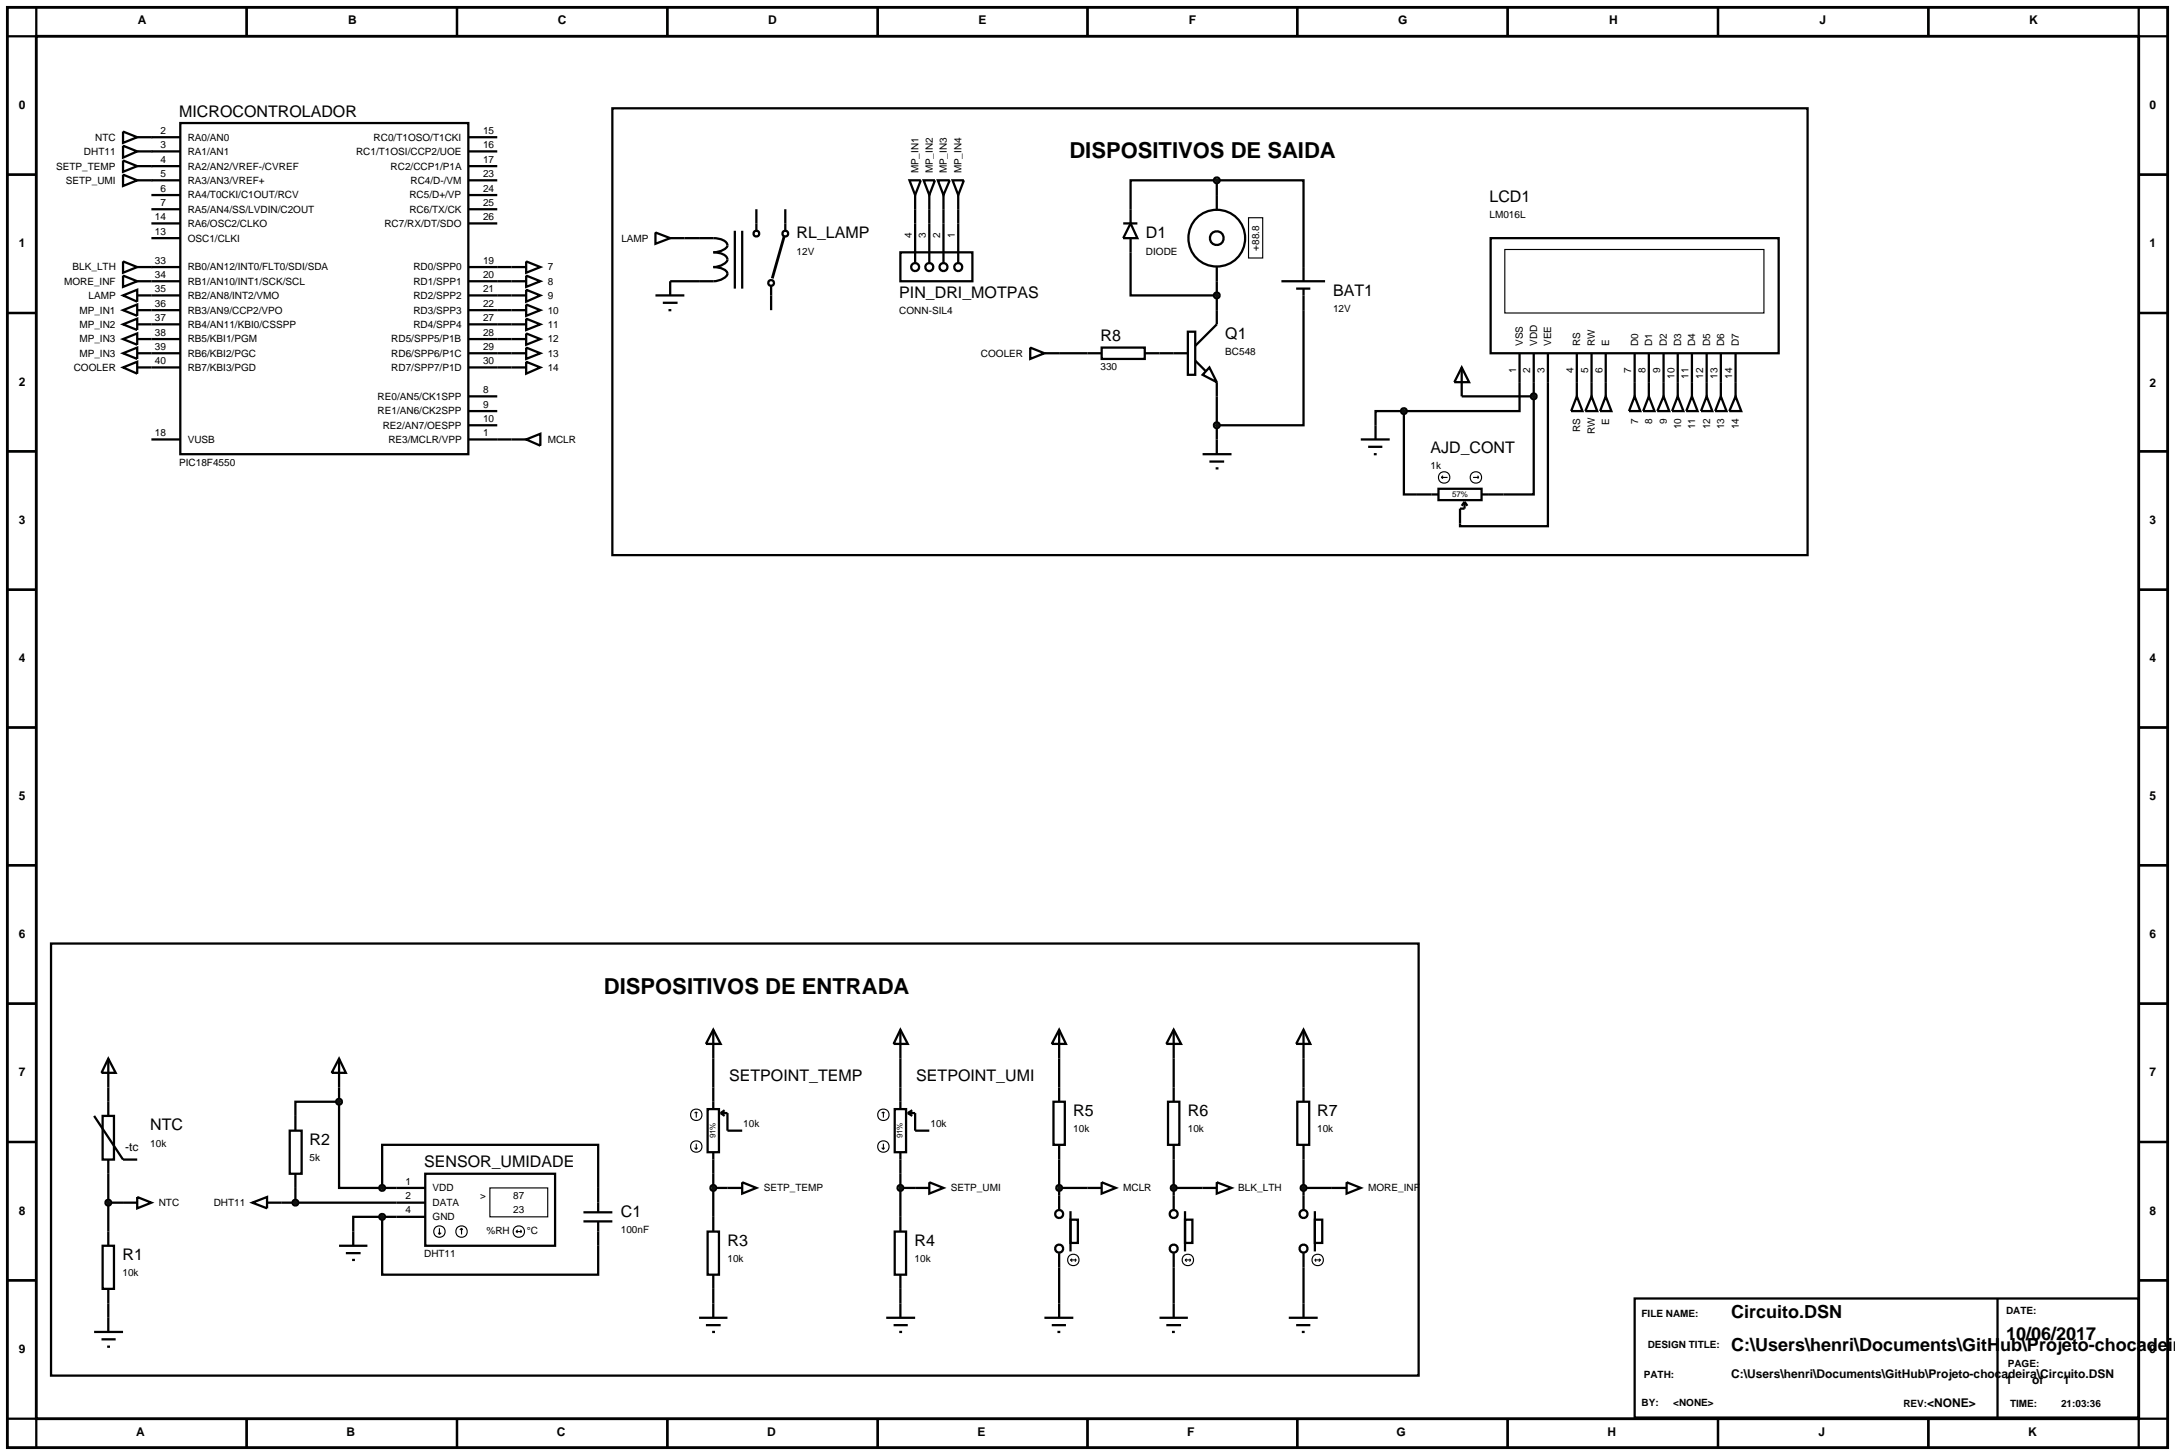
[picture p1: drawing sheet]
<svg xmlns="http://www.w3.org/2000/svg" width="384mm" height="257mm" viewBox="0 0 384 257" stroke-linecap="round" stroke-linejoin="round" font-family="sans-serif">
<path d="M1.3 1.3h381v254h-381zM6.4 6.4h370.8v243.8h-370.8z" fill="none" stroke="#000" stroke-width=".5"/>
<g fill="none" stroke="#000" stroke-width=".4">
<path d="M6.4 1.3v5.1h-5.1M43.5 1.3v5.1M80.6 1.3v5.1M117.7 1.3v5.1M154.8 1.3v5.1M191.8 1.3v5.1M228.8 1.3v5.1M265.9 1.3v5.1M303 1.3v5.1M340.1 1.3v5.1M377.2 1.3v5.1h5.1M1.3 30.8h5.1"/>
<path d="M21.7 23.2l2.5 1-2.5 1zM24.2 24.2h7.6M26.7 26.7h5.1M26.7 29.3h5.1M26.7 31.8h5.1M26.7 34.4h5.1M26.7 36.9h5.1M26.7 39.4h5.1M31.8 21.7h50.8v58.4h-50.8zM82.6 24.2h5.1M82.6 26.7h5.1M82.6 29.3h5.1"/>
<path d="M82.6 31.8h5.1M82.6 34.4h5.1M82.6 36.9h5.1M82.6 39.4h5.1M161.4 36.9v2.5M163.9 36.9v2.5M166.4 36.9v2.5M169 36.9v2.5M214.6 31.8h-15.2v5.1M214.6 31.8h15.3v15.3M214.6 31.8v2.6M377.2 30.8h5.1"/>
<path d="M1.3 55.2h5.1M26.7 42h5.1M26.7 49.6h5.1M26.7 47.1h5.1M26.7 52.1h5.1M26.7 54.7h5.1M26.7 57.2h5.1M26.7 59.8h5.1M82.6 49.6h7.6M82.6 47.1h7.6M82.6 52.1h7.6M82.6 54.7h7.6"/>
<path d="M82.6 57.2h7.6M82.6 59.8h7.6M118.2 49.6h5.1M120.7 42h2.6M199.4 44.5v7.6h15.2M214.6 49.6v5.1M229.9 54.7v20.3h-15.3M377.2 55.2h5.1M1.3 79.6h5.1M26.7 77.5h5.1M26.7 62.3h5.1M26.7 64.8h5.1"/>
<path d="M82.6 77.5h7.6M82.6 62.3h7.6M82.6 69.9h5.1M82.6 64.8h7.6M82.6 72.5h5.1M82.6 75h5.1M186.8 62.3h5M204.5 62.3h2.5M214.6 69.9v7.6M247.6 72.5h-5v2.5M247.6 72.5v14.7h2.3M257.8 69.9h12.7"/>
<path d="M268 67.4v5.1h-20.4M270.5 69.9v17.3h-5.3M270.5 67.4v2.5M273 67.4v25.4h-15.5v-.5M377.2 79.6h5.1M1.3 104h5.1M377.2 104h5.1M1.3 128.3h5.1M377.2 128.3h5.1M1.3 152.6h5.1M377.2 152.6h5.1M1.3 177h5.1"/>
<path d="M9 166.4h241.2v76.2h-241.2zM377.2 177h5.1M16.6 196.8l5.1 7.7h2.5M18.1 196.8h2v7.7h-2zM19.1 186.7l1.3 2.5h-2.5zM19.1 186.7v10.1M59.8 194.3h-7.7v2.5M59.8 194.3v15.2h7.6M59.8 191.8v2.5M125.8 186.7v5.1M158.8 186.7v5.1M186.8 186.7v5.1"/>
<path d="M207 186.7v5.1M229.9 186.7v5.1M1.3 201.4h5.1M18.1 219.7h2v7.6h-2zM19.1 204.5v15.2M19.1 212.1h5.1M24.2 211.1l2.5 1-2.5 1zM49.6 212.1h20.3M52.1 209.5v2.6M67.4 209.5v-7.6h38.1v7.6M67.4 214.6h-5.1v2.6M67.4 214.6v10.2h38.1v-5.1"/>
<path d="M67.4 209.5h2.5M67.4 214.6h2.5M125.8 209.5h2.5M125.8 207v7.6M158.8 209.5h2.6M158.8 207v7.6M186.8 209.5h5M186.8 204.5v6.3M207 209.5h5.1M207 204.5v6.3M229.9 209.5h5M229.9 204.5v6.3"/>
<path d="M377.2 201.4h5.1M1.3 225.8h5.1M16.6 234.9h5.1M17.9 236.2h2.5M18.9 237.5h.5M19.1 227.3v7.6M125.8 227.3v2.6M158.8 227.3v2.6M186.8 223.5v6.4M207 223.5v6.4M229.9 223.5v6.4M288.3 229h88.9v21h-88.9z"/>
<path d="M352.3 229v21M377.2 225.8h5.1M1.3 250.2h5.1v5.1M43.5 250.2v5.1M80.6 250.2v5.1M117.7 250.2v5.1M154.8 250.2v5.1M191.8 250.2v5.1M228.8 250.2v5.1M265.9 250.2v5.1M303 250.2v5.1M340.1 250.2v5.1"/>
<path d="M382.3 250.2h-5.1v5.1"/>
</g>
<path d="M18.7 211.8l.4-.2-.5 .5zM19.1 211.6l.3 .1 .2 .4zM19.6 212.1l-.1 .3-.4 .2zM18.6 212.1l.5 .5-.3-.1z" fill="#004000" stroke="#000" stroke-width=".4"/>
<path d="M18.6 212.1l.5-.5 .5 .5-.5 .5z" fill="#004000"/>
<path d="M51.1 199.4h2.1v7.6h-2.1zM52.1 196.8v2.6M59.8 186.7l1.2 2.5h-2.5zM59.8 186.7v5.1M52.1 207v2.5M69.9 212.1h5.1M69.9 209.5h5.1M69.9 214.6h5.1M75 207h22.9v12.7h-22.9z" fill="none" stroke="#000" stroke-width=".4"/>
<g fill="none" stroke="#000" stroke-width=".2">
<path d="M77.3 217.4l.2 .3M77.5 216.6v1.1M77.8 217.4l-.3 .3M81.4 216.6l-.3 .3M81.4 216.6l.2 .3M81.4 216.6v1.1M86.4 209.5h10.2v5.1h-10.2zM91 217.2h1M91 217.2l.3 .2M91.3 216.9l-.3 .3M91.8 216.9l.2 .3M92 217.2l-.2 .2"/>
<circle cx="77.5" cy="217.2" r="1.01"/>
<circle cx="81.4" cy="217.2" r="1.01"/>
<circle cx="91.5" cy="217.2" r="1.01"/>
</g>
<path d="M59.5 193.9l.3-.1-.5 .5zM59.8 193.8l.4 .2 .1 .3zM59.8 194.8l.5-.5-.1 .3zM59.3 194.3l.5 .5-.3-.1z" fill="#004000" stroke="#000" stroke-width=".4"/>
<path d="M59.3 194.3l.5-.5 .5 .5-.5 .5z" fill="#004000"/>
<path d="M44.5 212.1l2.6-1v2zM47.1 212.1h2.5" fill="none" stroke="#000" stroke-width=".4"/>
<path d="M51.8 211.7l.3-.1-.5 .5zM52.1 211.6l.3 .1 .2 .4zM52.6 212.1l-.1 .3-.4 .2zM51.6 212.1l.5 .5-.4-.2z" fill="#004000" stroke="#000" stroke-width=".4"/>
<path d="M52.1 211.6l.5 .5-.5 .5-.5-.5z" fill="#004000"/>
<path d="M59.8 219.7h5M62.3 217.2v2.5M102.9 215.4h5.1M102.9 213.8h5.1M105.5 209.5v4.3M105.5 215.4v4.3M61 221h2.6M62.1 222.2h.5" fill="none" stroke="#000" stroke-width=".4"/>
<g fill="#004000" stroke="#000" stroke-width=".4">
<path d="M67.1 209.1l.3-.1-.5 .5zM67.4 209l.3 .1 .2 .4zM67.9 209.5l-.2 .4-.3 .1zM66.9 209.5l.5 .5-.4-.2z"/>
<path d="M67 214.3l.4-.2-.5 .5zM67.4 214.1l.3 .1 .2 .4zM67.4 215.1l.5-.5-.2 .4zM66.9 214.6l.5 .5-.4-.2z"/>
</g>
<g fill="#004000">
<path d="M67.4 209l.5 .5-.5 .5-.5-.5z"/>
<path d="M67.4 214.1l.5 .5-.5 .5-.5-.5z"/>
</g>
<g fill="none" stroke="#000" stroke-width=".4">
<path d="M21.7 25.7l2.5 1-2.5 1.1zM24.2 26.7h2.5M124.8 195.6h2v7.6h-2zM125.8 181.6l1.3 2.5h-2.6zM125.8 181.6v5.1M125.8 191.8v3.8M127.1 196.3l.7 .5M127.1 196.3h1.2v3.1h2.6M127.8 195.8l-.7 .5M124.8 217.2h2v7.6h-2zM125.8 203.2v3.8M125.8 214.6v2.6"/>
<path d="M128.3 209.5h2.6M130.9 208.5l2.5 1-2.5 1zM123.3 232.4h5M124.5 233.7h2.6M125.6 234.9h.5M125.8 224.8v2.5M125.8 229.9v2.5"/>
</g>
<g fill="none" stroke="#000" stroke-width=".2">
<path d="M122.8 196.1l-.3 .2M122.8 196.1l.2 .2M122.8 196.1v1M122.5 202.4l.3 .3M122.8 201.7v1M123 202.4l-.2 .3"/>
<circle cx="122.8" cy="196.6" r="1.01"/>
<circle cx="122.8" cy="202.2" r="1.01"/>
</g>
<path d="M125.5 209.1l.3-.1-.5 .5zM125.8 209l.3 .1 .2 .4zM125.8 210l.5-.5-.2 .4zM125.3 209.5l.5 .5-.4-.2z" fill="#004000" stroke="#000" stroke-width=".4"/>
<path d="M125.8 209l.5 .5-.5 .5-.5-.5z" fill="#004000"/>
<g fill="none" stroke="#000" stroke-width=".4">
<path d="M21.7 28.3l2.5 1-2.5 1zM21.7 30.8l2.5 1-2.5 1zM24.2 29.3h2.5M24.2 31.8h2.5M157.8 195.6h2v7.6h-2zM158.8 181.6l1.3 2.5h-2.5zM158.8 181.6v5.1M158.8 191.8v3.8M160.1 196.3l.8 .5M160.1 196.3h1.3v3.1h2.5M160.9 195.8l-.8 .5M157.8 217.2h2v7.6h-2z"/>
<path d="M158.8 203.2v3.8M158.8 214.6v2.6M161.4 209.5h2.5M163.9 208.5l2.5 1-2.5 1zM156.3 232.4h5.1M157.6 233.7h2.5M158.6 234.9h.5M158.8 224.8v2.5M158.8 229.9v2.5"/>
</g>
<g fill="none" stroke="#000" stroke-width=".2">
<path d="M155.8 196.1l-.3 .2M155.8 196.1l.2 .2M155.8 196.1v1M155.5 202.4l.3 .3M155.8 201.7v1M156 202.4l-.2 .3"/>
<circle cx="155.8" cy="196.6" r="1.01"/>
<circle cx="155.8" cy="202.2" r="1.01"/>
</g>
<path d="M158.4 209.2l.4-.2-.5 .5zM158.8 209l.3 .1 .2 .4zM159.3 209.5l-.1 .3-.4 .2zM158.3 209.5l.5 .5-.3-.1z" fill="#004000" stroke="#000" stroke-width=".4"/>
<path d="M158.3 209.5l.5-.5 .5 .5-.5 .5z" fill="#004000"/>
<g fill="none" stroke="#000" stroke-width=".4">
<path d="M185.8 194.3h2v7.6h-2zM186.8 181.6l1.2 2.5h-2.5zM186.8 181.6v5.1M186.8 191.8v2.5M186.8 201.9v2.6M186.8 210.8v2.5M188.8 215.1h1.3v4.1h-1.3zM188.8 213.6v7.1M186.8 221v2.5"/>
<circle cx="186.8" cy="214.1" r=".7"/>
<circle cx="186.8" cy="220.2" r=".7"/>
</g>
<g fill="none" stroke="#000" stroke-width=".2">
<path d="M188.8 222.2h1M188.8 222.2l.3 .3M189.1 222l-.3 .2M189.6 222l.2 .2M189.8 222.2l-.2 .3"/>
<circle cx="189.3" cy="222.2" r="1.01"/>
</g>
<path d="M186.4 209.2l.4-.2-.5 .5zM186.8 209l.4 .2 .1 .3zM187.3 209.5l-.1 .3-.4 .2zM186.3 209.5l.5 .5-.4-.2z" fill="#004000" stroke="#000" stroke-width=".4"/>
<path d="M186.3 209.5l.5-.5 .5 .5-.5 .5z" fill="#004000"/>
<g fill="none" stroke="#000" stroke-width=".4">
<path d="M90.2 77.5h2.6M92.8 77.5l2.5-1v2.1zM206 194.3h2v7.6h-2zM207 181.6l1.3 2.5h-2.6zM207 181.6v5.1M207 191.8v2.5M191.8 209.5h2.5M194.3 208.5l2.5 1-2.5 1zM207 201.9v2.6M207 210.8v2.5M209 215.1h1.3v4.1h-1.3zM209 213.6v7.1"/>
<path d="M184.2 232.4h5.1M185.5 233.7h2.5M186.5 234.9h.5M186.8 229.9v2.5M207 221v2.5"/>
<circle cx="207" cy="214.1" r=".7"/>
<circle cx="207" cy="220.2" r=".7"/>
</g>
<g fill="none" stroke="#000" stroke-width=".2">
<path d="M209 222.2h1M209 222.2l.3 .3M209.3 222l-.3 .2M209.8 222l.2 .2M210 222.2l-.2 .3"/>
<circle cx="209.5" cy="222.2" r="1.01"/>
</g>
<path d="M206.6 209.2l.4-.2-.5 .5zM207 209l.3 .1 .2 .4zM207.5 209.5l-.1 .3-.4 .2zM206.5 209.5l.5 .5-.4-.2z" fill="#004000" stroke="#000" stroke-width=".4"/>
<path d="M206.5 209.5l.5-.5 .5 .5-.5 .5z" fill="#004000"/>
<g fill="none" stroke="#000" stroke-width=".4">
<path d="M21.7 46.1l2.5 1-2.5 1zM24.2 47.1h2.5M228.8 194.3h2.1v7.6h-2.1zM229.9 181.6l1.2 2.5h-2.5zM229.9 181.6v5.1M229.9 191.8v2.5M212.1 209.5h2.5M214.6 208.5l2.6 1-2.6 1zM229.9 201.9v2.6M229.9 210.8v2.5M231.9 215.1h1.3v4.1h-1.3zM231.9 213.6v7.1"/>
<path d="M204.5 232.4h5M205.7 233.7h2.6M206.7 234.9h.5M207 229.9v2.5M229.9 221v2.5"/>
<circle cx="229.9" cy="214.1" r=".7"/>
<circle cx="229.9" cy="220.2" r=".7"/>
</g>
<g fill="none" stroke="#000" stroke-width=".2">
<path d="M231.9 222.2h1M231.9 222.2l.2 .3M232.1 222l-.2 .2M232.6 222l.3 .2M232.9 222.2l-.3 .3"/>
<circle cx="232.4" cy="222.2" r="1.01"/>
</g>
<path d="M229.6 209.1l.3-.1-.5 .5zM229.9 209l.4 .2 .1 .3zM230.4 209.5l-.1 .3-.4 .2zM229.4 209.5l.5 .5-.4-.2z" fill="#004000" stroke="#000" stroke-width=".4"/>
<path d="M229.9 209l.5 .5-.5 .5-.5-.5z" fill="#004000"/>
<g fill="none" stroke="#000" stroke-width=".4">
<path d="M108 19.1h210.8v78.8h-210.8zM133.4 36.9v3.8M138.5 36.9v3.8M160.4 31.8h2l-1 2.6zM161.4 34.4v2.5M161.4 39.4v6.9M162.9 31.8h2l-1 2.6zM163.9 34.4v2.5M163.9 39.4v6.9M165.4 31.8h2.1l-1.1 2.6zM166.4 34.4v2.5M166.4 39.4v6.9"/>
<path d="M168 31.8h2l-1 2.6zM169 34.4v2.5M169 39.4v6.9M198.1 39.4h2.5M199.4 39.4l1.2 2.6h-2.5zM199.4 36.9v2.5M214.6 34.4v2.5M21.7 48.6l2.5 1-2.5 1zM21.7 52.1l2.5-1v2.1zM21.7 54.7l2.5-1v2zM21.7 57.2l2.5-1v2zM21.7 59.8l2.5-1v2z"/>
<path d="M24.2 49.6h2.5M24.2 52.1h2.5M24.2 54.7h2.5M24.2 57.2h2.5M24.2 59.8h2.5M115.6 41l2.6 1-2.6 1zM115.6 52.1h5.1M116.9 53.4h2.6M117.9 54.7h.5M118.2 42h2.5M118.2 49.6v2.5M123.3 42a8.2 8.2 0 0 1 4.2 .3 .88 .88 0 0 1 .8 .9 .88 .88 0 0 1-.8 .9l-1.1 .3-.6 .1a2.98 2.98 0 0 1 2.4 .9 .91 .91 0 0 1-.7 1.2l-1.1 .4-.6 .1a3.2 3.2 0 0 1 2.4 .9 .88 .88 0 0 1-.7 1.1 6.6 6.6 0 0 1-4.2 .5"/>
<path d="M129.6 40.7v10.2M130.9 40.7v10.2M136 50.4v4.3M158.8 44.5h12.7v5.1h-12.7zM199.4 42v2.5M209.5 58.5h1.3v7.6h-1.3zM214.6 54.7v2.5l-3.8 3.8M214.6 47.1v2.5M21.7 62.3l2.5-1v2zM24.2 62.3h2.5M191.8 62.3h2.5M194.3 61.3h7.6v2h-7.6z"/>
<path d="M201.9 62.3h2.6M207 62.3h2.5M210.8 63.6l1.8 1.8M213.3 64.8l1.3 2.6-2.5-1.3zM214.6 67.4v2.5M234.9 209.5h2.6M237.5 208.5l2.5 1-2.5 1zM227.3 232.4h5.1M228.6 233.7h2.5M229.6 234.9h.5M229.9 229.9v2.5"/>
<circle cx="133.4" cy="41.2" r=".51"/>
<circle cx="136" cy="49.9" r=".51"/>
<circle cx="138.5" cy="41.2" r=".51"/>
<circle cx="161.4" cy="47.1" r=".7"/>
<circle cx="163.9" cy="47.1" r=".7"/>
<circle cx="166.4" cy="47.1" r=".7"/>
<circle cx="169" cy="47.1" r=".7"/>
<circle cx="214.6" cy="42" r="1.21"/>
<circle cx="214.6" cy="42" r="5"/>
</g>
<path d="M138.3 41.7l-2.1 7.4" fill="none" stroke="#000" stroke-width=".5"/>
<path d="M220.2 38.4h2.5v7.1h-2.5z" fill="none" stroke="#000" stroke-width=".2"/>
<path d="M214.3 51.7l.3-.1-.5 .5zM214.6 51.6l.4 .2 .1 .3zM215.1 52.1l-.1 .3-.4 .2zM214.1 52.1l.5 .5-.4-.2z" fill="#004000" stroke="#000" stroke-width=".4"/>
<path d="M214.6 51.6l.5 .5-.5 .5-.5-.5z" fill="#004000"/>
<path d="M226 49.6h7.7M228.6 50.9h2.5M229.9 47.1v2.5M229.9 50.9v3.8M21.7 64.8l2.5-1v2.1zM24.2 64.8h2.5M181.7 61.3l2.5 1-2.5 1zM184.2 62.3h2.6M214.6 77.5v2.6M212.1 80.1h5.1M213.3 81.4h2.6M214.4 82.6h.5" fill="none" stroke="#000" stroke-width=".4"/>
<g fill="#004000" stroke="#000" stroke-width=".4">
<path d="M214.3 31.4l.3-.1-.5 .5zM214.6 31.3l.4 .2 .1 .3zM215.1 31.8l-.1 .3-.4 .2zM214.1 31.8l.5 .5-.4-.2z"/>
<path d="M214.3 74.6l.3-.1-.5 .5zM214.6 74.5l.4 .2 .1 .3zM215.1 75l-.1 .3-.4 .2zM214.1 75l.5 .5-.4-.2z"/>
</g>
<g fill="#004000">
<path d="M214.6 31.3l.5 .5-.5 .5-.5-.5z"/>
<path d="M214.6 74.5l.5 .5-.5 .5-.5-.5z"/>
</g>
<g fill="none" stroke="#000" stroke-width=".4">
<path d="M262.9 42h50.8v20.3h-50.8zM257.8 64.8l1.3 2.6h-2.6zM257.8 64.8v5.1M268 62.3v5.1M270.5 62.3v5.1M273 62.3v5.1M278.1 62.3v5.1M280.7 62.3v5.1M283.2 62.3v5.1M288.3 62.3v5.1M290.8 62.3v5.1M293.4 62.3v5.1"/>
<path d="M295.9 62.3v5.1M298.4 62.3v5.1M301 62.3v5.1M303.5 62.3v5.1M306.1 62.3v5.1M249.9 87.2h3.8M253.7 86.2h7.6v2h-7.6zM258.3 88.5l.5 .7M258.3 88.5l-.5 .7M258.3 88.5v1.2h-.8v2.6M261.3 87.2h3.9"/>
</g>
<g fill="none" stroke="#000" stroke-width=".2">
<path d="M265.4 44h45.7v11.2h-45.7zM254.2 84.2h1.1M254.2 84.2l.3 .2M254.5 83.9l-.3 .3M259.8 84.2h1M260.6 83.9l.2 .3M260.8 84.2l-.2 .2"/>
<circle cx="254.7" cy="84.2" r="1.01"/>
<circle cx="260.3" cy="84.2" r="1.01"/>
</g>
<path d="M270.2 69.5l.3-.1-.5 .5zM270.5 69.4l.4 .2 .1 .3zM271 69.9l-.1 .3-.4 .2zM270 69.9l.5 .5-.3-.1z" fill="#004000" stroke="#000" stroke-width=".4"/>
<path d="M270 69.9l.5-.5 .5 .5-.5 .5z" fill="#004000"/>
<path d="M240 77.5h5.1M241.3 78.8h2.5M242.6 75v2.5M242.3 80.1h.5" fill="none" stroke="#000" stroke-width=".4"/>
<path d="M247.3 72.1l.3-.1-.5 .5zM247.6 72l.3 .1 .2 .4zM247.6 73l.5-.5-.2 .4zM247.1 72.5l.5 .5-.4-.2z" fill="#004000" stroke="#000" stroke-width=".4"/>
<path d="M247.6 72l.5 .5-.5 .5-.5-.5z" fill="#004000"/>
<g fill="none" stroke="#000" stroke-width=".4">
<path d="M90.2 47.1h2.6M90.2 49.6h2.6M90.2 52.1h2.6M90.2 54.7h2.6M90.2 57.2h2.6M90.2 59.8h2.6M92.8 46.1l2.5 1-2.5 1zM92.8 48.6l2.5 1-2.5 1zM92.8 51.1l2.5 1-2.5 1.1zM92.8 53.7l2.5 1-2.5 1zM92.8 56.2l2.5 1-2.5 1zM92.8 58.8l2.5 1-2.5 1z"/>
<path d="M90.2 62.3h2.6M90.2 64.8h2.6M92.8 61.3l2.5 1-2.5 1zM92.8 63.8l2.5 1-2.5 1.1zM278.1 69.9l1 2.6h-2zM278.1 67.4v2.5M280.7 69.9l1 2.6h-2.1zM280.7 67.4v2.5M283.2 69.9l1 2.6h-2zM283.2 67.4v2.5M288.3 69.9l1 2.6h-2zM288.3 67.4v2.5"/>
<path d="M290.8 69.9l1 2.6h-2zM290.8 67.4v2.5M293.4 69.9l1 2.6h-2.1zM293.4 67.4v2.5M295.9 69.9l1 2.6h-2zM295.9 67.4v2.5M298.4 69.9l1 2.6h-2zM298.4 67.4v2.5M301 69.9l1 2.6h-2zM301 67.4v2.5M303.5 69.9l1 2.6h-2zM303.5 67.4v2.5"/>
<path d="M306.1 69.9l1 2.6h-2.1zM306.1 67.4v2.5"/>
</g>
<g font-size="3.9">
<text x="188.6" y="27.9">DISPOSITIVOS DE SAIDA</text>
<text x="106.5" y="175.2">DISPOSITIVOS DE ENTRADA</text>
</g>
<g font-size="3.2">
<text x="305.3" y="232.4">Circuito.DSN</text>
<text x="305.3" y="238.2">C:\Users\henri\Documents\GitHub\Projeto-chocadeira</text>
<text x="353.8" y="236.4">10/06/2017</text>
</g>
<g font-size="2.8">
<text x="31.6" y="20.6">MICROCONTROLADOR</text>
<text x="262.7" y="35.7">LCD1</text>
<text x="140.5" y="42">RL_LAMP</text>
<text x="202.1" y="42">D1</text>
<text x="158.6" y="52.6">PIN_DRI_MOTPAS</text>
<text x="235.1" y="52.2">BAT1</text>
<text x="216.1" y="59.8">Q1</text>
<text x="194.1" y="60.2">R8</text>
<text x="252.3" y="79.9">AJD_CONT</text>
<text x="128.6" y="190.6">SETPOINT_TEMP</text>
<text x="161.6" y="190.6">SETPOINT_UMI</text>
<text x="189.3" y="196.9">R5</text>
<text x="209.5" y="196.9">R6</text>
<text x="232.3" y="196.9">R7</text>
<text x="26.5" y="199.4">NTC</text>
<text x="54.6" y="202">R2</text>
<text x="74.8" y="205.9">SENSOR_UMIDADE</text>
<text x="109.5" y="214.7">C1</text>
<text x="128.3" y="219.7">R3</text>
<text x="161.3" y="219.7">R4</text>
<text x="21.6" y="222.3">R1</text>
</g>
<g font-size="2.1">
<text x="24.3" y="4.2">A</text>
<text x="61.4" y="4.2">B</text>
<text x="98.4" y="4.2">C</text>
<text x="135.5" y="4.2">D</text>
<text x="172.6" y="4.2">E</text>
<text x="209.7" y="4.2">F</text>
<text x="246.6" y="4.2">G</text>
<text x="283.8" y="4.2">H</text>
<text x="320.9" y="4.2">J</text>
<text x="357.9" y="4.2">K</text>
<text x="3.3" y="19.2">0</text>
<text x="379.1" y="19.2">0</text>
<text x="3.3" y="43.6">1</text>
<text x="379.1" y="43.6">1</text>
<text x="3.3" y="68">2</text>
<text x="379.1" y="68.2">2</text>
<text x="3.3" y="92.4">3</text>
<text x="379.1" y="92.4">3</text>
<text x="3.3" y="116.8">4</text>
<text x="379.1" y="116.8">4</text>
<text x="3.3" y="141">5</text>
<text x="379.1" y="141">5</text>
<text x="3.3" y="165.4">6</text>
<text x="379.1" y="165.4">6</text>
<text x="3.3" y="189.8">7</text>
<text x="379.1" y="189.8">7</text>
<text x="22.1" y="202.9">-tc</text>
<text x="3.3" y="214.2">8</text>
<text x="379.1" y="214.2">8</text>
<text x="3.3" y="238.6">9</text>
<text x="379.1" y="238.6">9</text>
<text x="305.3" y="243">C:\Users\henri\Documents\GitHub\Projeto-chocadeira\Circuito.DSN</text>
<text x="353.7" y="244">1</text>
<text x="358.4" y="244">of</text>
<text x="363.9" y="244">1</text>
<text x="339.9" y="248.1">&lt;NONE&gt;</text>
<text x="24" y="253.3">A</text>
<text x="61.1" y="253.3">B</text>
<text x="98.2" y="253.3">C</text>
<text x="135.3" y="253.3">D</text>
<text x="172.4" y="253.3">E</text>
<text x="209.4" y="253.3">F</text>
<text x="246.3" y="253.3">G</text>
<text x="283.5" y="253.3">H</text>
<text x="320.7" y="253.3">J</text>
<text x="357.7" y="253.3">K</text>
</g>
<g font-size="1.8">
<text x="28.3" y="23.6">2</text>
<text x="85.2" y="23.6">15</text>
<text x="9.9" y="29.9">SETP_TEMP</text>
<text x="14.8" y="27.3">DHT11</text>
<text x="16.8" y="24.8">NTC</text>
<text x="28.3" y="26.1">3</text>
<text x="28.3" y="28.7">4</text>
<text x="33.1" y="24.8">RA0/AN0</text>
<text x="33.1" y="27.3">RA1/AN1</text>
<text x="33.1" y="29.9">RA2/AN2/VREF-/CVREF</text>
<text x="62.8" y="27.3">RC1/T1OSI/CCP2/UOE</text>
<text x="65.9" y="24.8">RC0/T1OSO/T1CKI</text>
<text x="68.9" y="29.9">RC2/CCP1/P1A</text>
<text x="85.2" y="26.1">16</text>
<text x="85.2" y="28.7">17</text>
<text x="11.6" y="32.4">SETP_UMI</text>
<text x="28.3" y="31.2">5</text>
<text x="28.3" y="33.8">6</text>
<text x="33.1" y="32.4">RA3/AN3/VREF+</text>
<text x="33.1" y="35">RA4/T0CKI/C1OUT/RCV</text>
<text x="72.2" y="35">RC5/D+/VP</text>
<text x="72.4" y="32.4">RC4/D-/VM</text>
<text x="85.2" y="31.2">23</text>
<text x="85.2" y="33.8">24</text>
<text x="162" y="30.6" transform="rotate(-90 162 30.6)">MP_IN1</text>
<text x="164.5" y="30.6" transform="rotate(-90 164.5 30.6)">MP_IN2</text>
<text x="167" y="30.6" transform="rotate(-90 167 30.6)">MP_IN3</text>
<text x="169.6" y="30.6" transform="rotate(-90 169.6 30.6)">MP_IN4</text>
<text x="27.3" y="38.8">14</text>
<text x="27.3" y="41.4">13</text>
<text x="28.3" y="36.3">7</text>
<text x="33.1" y="37.5">RA5/AN4/SS/LVDIN/C2OUT</text>
<text x="33.1" y="40">RA6/OSC2/CLKO</text>
<text x="67.8" y="40">RC7/RX/DT/SDO</text>
<text x="72.2" y="37.5">RC6/TX/CK</text>
<text x="85.2" y="36.3">25</text>
<text x="85.2" y="38.8">26</text>
<text x="160.8" y="42" transform="rotate(-90 160.8 42)">4</text>
<text x="163.3" y="42" transform="rotate(-90 163.3 42)">3</text>
<text x="165.8" y="42" transform="rotate(-90 165.8 42)">2</text>
<text x="168.4" y="42" transform="rotate(-90 168.4 42)">1</text>
<text x="262.7" y="38.5">LM016L</text>
<text x="12.8" y="47.7">BLK_LTH</text>
<text x="27.3" y="46.5">33</text>
<text x="33.1" y="42.6">OSC1/CLKI</text>
<text x="33.1" y="47.7">RB0/AN12/INT0/FLT0/SDI/SDA</text>
<text x="72.9" y="47.7">RD0/SPP0</text>
<text x="85.2" y="46.5">19</text>
<text x="96.6" y="47.7">7</text>
<text x="109.6" y="42.6">LAMP</text>
<text x="140.5" y="44.9">12V</text>
<text x="202.1" y="44.9">DIODE</text>
<text x="222.1" y="44.2" transform="rotate(-90 222.1 44.2)">+88.8</text>
<text x="11.3" y="50.2">MORE_INF</text>
<text x="15.6" y="52.7">LAMP</text>
<text x="27.3" y="49">34</text>
<text x="27.3" y="51.5">35</text>
<text x="33.1" y="50.2">RB1/AN10/INT1/SCK/SCL</text>
<text x="33.1" y="52.7">RB2/AN8/INT2/VMO</text>
<text x="72.9" y="50.2">RD1/SPP1</text>
<text x="72.9" y="52.7">RD2/SPP2</text>
<text x="85.2" y="49">20</text>
<text x="85.2" y="51.5">21</text>
<text x="96.6" y="50.2">8</text>
<text x="96.6" y="52.7">9</text>
<text x="14" y="55.3">MP_IN1</text>
<text x="14" y="57.8">MP_IN2</text>
<text x="27.3" y="54.1">36</text>
<text x="27.3" y="56.6">37</text>
<text x="27.3" y="59.2">38</text>
<text x="33.1" y="55.3">RB3/AN9/CCP2/VPO</text>
<text x="33.1" y="57.8">RB4/AN11/KBI0/CSSPP</text>
<text x="72.9" y="55.3">RD3/SPP3</text>
<text x="72.9" y="57.8">RD4/SPP4</text>
<text x="85.2" y="54.1">22</text>
<text x="85.2" y="56.6">27</text>
<text x="85.2" y="59.2">28</text>
<text x="96.6" y="55.3">10</text>
<text x="96.6" y="57.8">11</text>
<text x="158.6" y="55.4">CONN-SIL4</text>
<text x="235.1" y="55">12V</text>
<text x="13" y="65.4">COOLER</text>
<text x="14" y="60.4">MP_IN3</text>
<text x="14" y="62.9">MP_IN3</text>
<text x="27.3" y="61.7">39</text>
<text x="27.3" y="64.2">40</text>
<text x="33.1" y="60.4">RB5/KBI1/PGM</text>
<text x="33.1" y="62.9">RB6/KBI2/PGC</text>
<text x="33.1" y="65.4">RB7/KBI3/PGD</text>
<text x="69" y="60.4">RD5/SPP5/P1B</text>
<text x="69" y="62.9">RD6/SPP6/P1C</text>
<text x="69" y="65.4">RD7/SPP7/P1D</text>
<text x="85.2" y="61.7">29</text>
<text x="85.2" y="64.2">30</text>
<text x="96.6" y="60.4">12</text>
<text x="96.6" y="62.9">13</text>
<text x="96.6" y="65.4">14</text>
<text x="173" y="62.9">COOLER</text>
<text x="194.1" y="65.3">330</text>
<text x="216.1" y="62.6">BC548</text>
<text x="267.4" y="65.8" transform="rotate(-90 267.4 65.8)">1</text>
<text x="268.6" y="61" transform="rotate(-90 268.6 61)">VSS</text>
<text x="269.9" y="65.8" transform="rotate(-90 269.9 65.8)">2</text>
<text x="271.1" y="61" transform="rotate(-90 271.1 61)">VDD</text>
<text x="272.4" y="65.8" transform="rotate(-90 272.4 65.8)">3</text>
<text x="273.6" y="61" transform="rotate(-90 273.6 61)">VEE</text>
<text x="277.5" y="65.8" transform="rotate(-90 277.5 65.8)">4</text>
<text x="278.7" y="61" transform="rotate(-90 278.7 61)">RS</text>
<text x="280.1" y="65.8" transform="rotate(-90 280.1 65.8)">5</text>
<text x="281.3" y="61" transform="rotate(-90 281.3 61)">RW</text>
<text x="282.6" y="65.8" transform="rotate(-90 282.6 65.8)">6</text>
<text x="283.8" y="61" transform="rotate(-90 283.8 61)">E</text>
<text x="287.7" y="65.8" transform="rotate(-90 287.7 65.8)">7</text>
<text x="288.9" y="61" transform="rotate(-90 288.9 61)">D0</text>
<text x="290.2" y="65.8" transform="rotate(-90 290.2 65.8)">8</text>
<text x="291.4" y="61" transform="rotate(-90 291.4 61)">D1</text>
<text x="292.8" y="65.8" transform="rotate(-90 292.8 65.8)">9</text>
<text x="294" y="61" transform="rotate(-90 294 61)">D2</text>
<text x="296.5" y="61" transform="rotate(-90 296.5 61)">D3</text>
<text x="299" y="61" transform="rotate(-90 299 61)">D4</text>
<text x="301.6" y="61" transform="rotate(-90 301.6 61)">D5</text>
<text x="304.1" y="61" transform="rotate(-90 304.1 61)">D6</text>
<text x="306.7" y="61" transform="rotate(-90 306.7 61)">D7</text>
<text x="66.6" y="70.5">RE0/AN5/CK1SPP</text>
<text x="85.2" y="69.3">8</text>
<text x="85.2" y="71.9">9</text>
<text x="295.3" y="66.8" transform="rotate(-90 295.3 66.8)">10</text>
<text x="297.8" y="66.8" transform="rotate(-90 297.8 66.8)">11</text>
<text x="300.4" y="66.8" transform="rotate(-90 300.4 66.8)">12</text>
<text x="302.9" y="66.8" transform="rotate(-90 302.9 66.8)">13</text>
<text x="305.5" y="66.8" transform="rotate(-90 305.5 66.8)">14</text>
<text x="27.3" y="76.9">18</text>
<text x="66.6" y="73.1">RE1/AN6/CK2SPP</text>
<text x="67.5" y="75.6">RE2/AN7/OESPP</text>
<text x="85.2" y="74.4">10</text>
<text x="85.2" y="76.9">1</text>
<text x="278.7" y="76.2" transform="rotate(-90 278.7 76.2)">RS</text>
<text x="281.3" y="76.6" transform="rotate(-90 281.3 76.6)">RW</text>
<text x="283.8" y="74.9" transform="rotate(-90 283.8 74.9)">E</text>
<text x="288.9" y="74.7" transform="rotate(-90 288.9 74.7)">7</text>
<text x="291.4" y="74.7" transform="rotate(-90 291.4 74.7)">8</text>
<text x="294" y="74.7" transform="rotate(-90 294 74.7)">9</text>
<text x="296.5" y="75.7" transform="rotate(-90 296.5 75.7)">10</text>
<text x="299" y="75.7" transform="rotate(-90 299 75.7)">11</text>
<text x="301.6" y="75.7" transform="rotate(-90 301.6 75.7)">12</text>
<text x="304.1" y="75.7" transform="rotate(-90 304.1 75.7)">13</text>
<text x="306.7" y="75.7" transform="rotate(-90 306.7 75.7)">14</text>
<text x="31.6" y="82.1">PIC18F4550</text>
<text x="33.1" y="78.1">VUSB</text>
<text x="68.5" y="78.1">RE3/MCLR/VPP</text>
<text x="96.6" y="78.1">MCLR</text>
<text x="252.3" y="82.7">1k</text>
<text x="26.5" y="202.2">10k</text>
<text x="131.1" y="198.8">10k</text>
<text x="164.1" y="198.8">10k</text>
<text x="189.3" y="199.7">10k</text>
<text x="209.5" y="199.7">10k</text>
<text x="232.3" y="199.7">10k</text>
<text x="54.6" y="204.8">5k</text>
<text x="71.5" y="208.9">1</text>
<text x="28" y="212.7">NTC</text>
<text x="37.7" y="212.7">DHT11</text>
<text x="71.5" y="211.5">2</text>
<text x="71.5" y="214">4</text>
<text x="76.3" y="212.7">DATA</text>
<text x="76.3" y="210.1">VDD</text>
<text x="76.3" y="215.2">GND</text>
<text x="84.7" y="211.4">&gt;</text>
<text x="90.5" y="211.4">87</text>
<text x="90.5" y="213.9">23</text>
<text x="134.7" y="210.1">SETP_TEMP</text>
<text x="167.7" y="210.1">SETP_UMI</text>
<text x="198.1" y="210.1">MCLR</text>
<text x="218.4" y="210.1">BLK_LTH</text>
<text x="241.3" y="210.1">MORE_INF</text>
<text x="74.8" y="221.7">DHT11</text>
<text x="85.8" y="217.7">%RH</text>
<text x="92.9" y="217.7">°C</text>
<text x="109.5" y="217.5">100nF</text>
<text x="21.6" y="225.1">10k</text>
<text x="128.3" y="222.6">10k</text>
<text x="161.3" y="222.6">10k</text>
<text x="289.5" y="232.2">FILE NAME:</text>
<text x="353.8" y="231.7">DATE:</text>
<text x="290.6" y="237.7">DESIGN TITLE:</text>
<text x="289.9" y="243">PATH:</text>
<text x="354.1" y="241.1">PAGE:</text>
<text x="289.5" y="247.9">BY:</text>
<text x="295.1" y="247.9">&lt;NONE&gt;</text>
<text x="335.7" y="248.1">REV:</text>
<text x="354.5" y="248.1">TIME:</text>
<text x="363.5" y="248.1">21:03:36</text>
</g>
<g font-size="1.4">
<text x="256.1" y="87.6">57%</text>
<text x="126.2" y="200.8" transform="rotate(-90 126.2 200.8)">91%</text>
<text x="159.2" y="200.8" transform="rotate(-90 159.2 200.8)">91%</text>
</g>
</svg>
